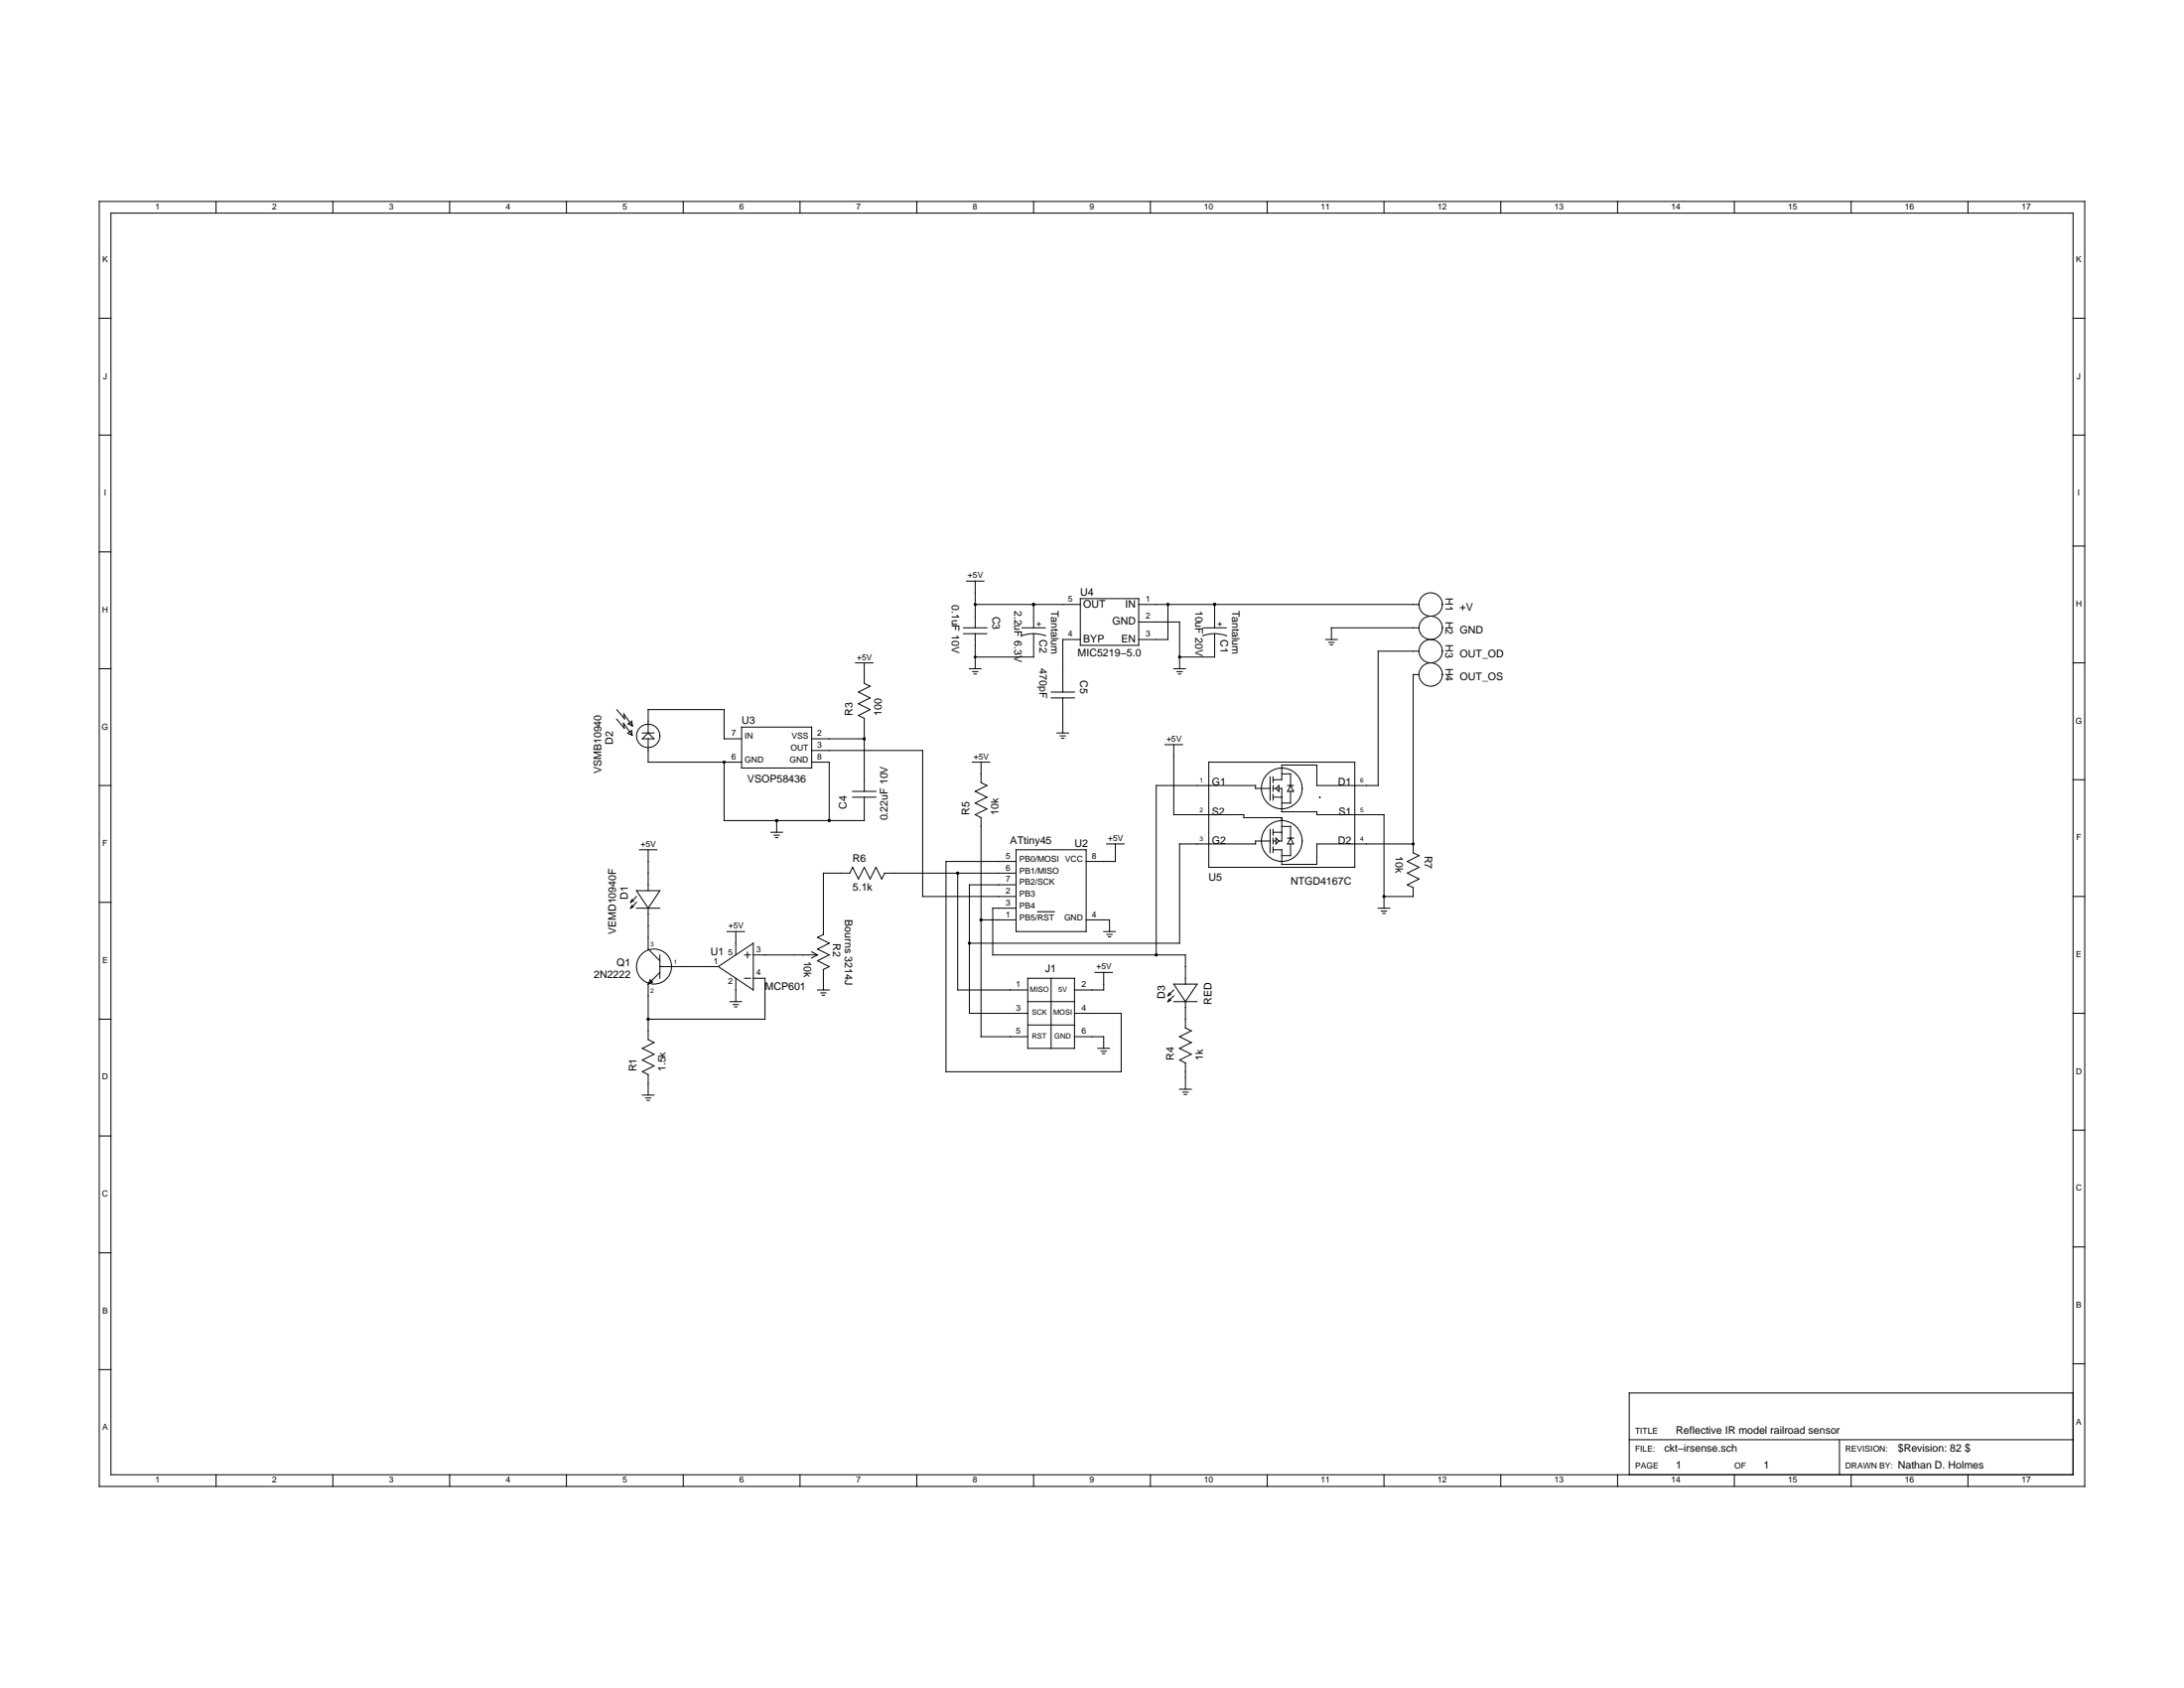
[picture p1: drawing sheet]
<svg xmlns="http://www.w3.org/2000/svg" width="279mm" height="216mm" viewBox="0 0 279 216" stroke-linecap="round" stroke-linejoin="round" font-family="sans-serif">
<g fill="none" stroke="#000" stroke-width=".13">
<path d="M12.7 25.8h254v164.3h-254zM14.2 27.3h251v161.3h-251zM27.6 25.8v1.5M42.6 25.8v1.5M57.5 25.8v1.5M72.5 25.8v1.5M87.4 25.8v1.5M102.3 25.8v1.5M117.3 25.8v1.5M132.2 25.8v1.5M147.2 25.8v1.5M162.1 25.8v1.5"/>
<path d="M177.1 25.8v1.5M192 25.8v1.5M206.9 25.8v1.5M221.9 25.8v1.5M236.8 25.8v1.5M251.8 25.8v1.5M12.7 55.6h1.5M12.7 40.7h1.5M265.2 55.6h1.5M265.2 40.7h1.5M12.7 70.6h1.5M123.6 74.3h2.3"/>
<path d="M124.8 74.3v6M124.8 77.3h13.4M132.2 77.3v3M138.2 76.6h7.5v5.9h-7.5zM145.7 77.3h35.8M145.7 79.6h5.2v5.9M149.4 77.3v4.5h-3.7M155.4 77.3v3M265.2 69.8h1.5M12.7 85.5h1.5M78.9 92l1 1.1-.1-.6 1.1 1.5M78.9 90.8l1 1.1-.1-.6 1.1 1.5"/>
<path d="M80.3 93.8l.5-.4 .1 .6zM80.3 92.6l.5-.4 .1 .6zM82.2 94.5l.7-.8 .8 .8zM82.2 93.7h1.5M82.9 93.7v-2.9h9.7v3.7h2.3M82.9 94.5v3h12M92.6 97.5v7.5h18v-3M94.9 93h8.9v5.2h-8.9zM103.8 96h14.2v18.7h12M103.8 94.5h6.8M103.8 97.5h2.3v7.5M109.4 84.8h2.3"/>
<path d="M110.6 84.8v2.6l.7 .4-1.5 .7 1.5 .8-1.5 .7 1.5 .8-1.5 .7 .8 .4M110.6 91.9v9.3M123.3 80.3h3M123.3 81h3M124 85.5h1.5M124.4 97.5h2.2M124.4 85.9h.7M124.6 86.2h.3M124.8 81v4.5M125.5 97.5v2.6l.8 .4-1.5 .7 1.5 .8-1.5 .7 1.5 .8-1.5 .7 .7 .4M130.7 81.3a4.5 4.5 0 0 1 3.1 0M130.7 80.3h3"/>
<path d="M132.2 81v3h-7.4M134.5 88.5h3M134.5 89.3h3M135.2 93.7h1.5M135.6 94.1h.7M135.8 94.4h.3M136 89.3v4.4M138.2 81.8h-2.2v6.7M149 95.2h2.3M150.2 85.5h1.5M150.2 95.2v9h8.9v.4h4.9v3h-.4M150.6 85.9h.6"/>
<path d="M150.8 86.2h.3M153.9 81.3a4.5 4.5 0 0 1 3 0M153.9 80.3h3M154.6 97.5h18.7v13.4h-18.7zM155.4 81v3h-4.5M162.5 99.4v2.9M162.9 99.4v.7M164 99h1.1v1.5M169.6 81.8h1.5M170 82.2h.7M170.2 82.5h.3M181.5 83.3h-5.2v17.2h-7.8v-2.6h-4.5v1.8h-1.1"/>
<path d="M181.5 80.3h-11.2v1.5M181.5 86.3h-.7v22.8M265.2 84.8h1.5M265.2 99.7h1.5M12.7 100.5h1.5M12.7 115.4h1.5M80.9 115.8l-.2 .4M80.9 115l-.2 .4M81.1 116l-.4 .2M81.1 115.2l-.4 .2M81.4 113.9h3l-1.5 2.3zM81.4 116.2h3"/>
<path d="M81.4 114.7l-.7 .7M81.4 115.4l-.7 .8M81.8 108.7h2.2M82.9 108.7v5.2M82.9 116.2v5.2l1.5 1.5M93 119.1h2.3M94.1 119.1v3M98.6 106.4h1.5M99 106.8h.7M99.2 107.1h.3M99.4 105v1.4M105.3 119.5l-.7 .4 1.5 .7-1.5 .8 1.5 .7-1.5 .8 1.5 .7-.8 .4v2.6"/>
<path d="M109.1 110.9l.7 1.5 .8-1.5 .7 1.5 .8-1.5 .7 1.5 .4-.7h16.8M109.1 102h3M109.1 101.2h3M109.1 110.9l-.4 .8h-3.4v7.8M122.5 111.7v14.9h9M125.5 117.7h4.5M125.5 104.6v28h6M130 113.2h-6v16.4h7.5M130 110.2h-9v26.9h22.4v-7.5h-5.9M130 108.7h9v10.4h-9zM130 116.2h-3v5.9h24.7v3.8M132.7 116.6h2.2"/>
<path d="M139 117.7h2.9v1.4M141.2 119.1h1.5M141.6 107.9h2.2M141.6 119.5h.7M141.8 119.8h.3M142.7 107.9v2.3h-3.7M162.5 100.8h-1.9v-.3h-12.7v21.6M162.5 107.6h-1.9v.3h-9.7v12.7h-26.9M162.5 106.1v3M162.9 106.4h1.1M162.9 102h1.1M162.9 100.8h.3"/>
<path d="M162.9 100.5v.7M162.9 101.6v.7M162.9 106.1v.7M162.9 107.2v.7M162.9 108.3v.8M162.9 107.6h.3M163.2 107.2l.4 .4-.4 .3zM163.6 100.8h.4v3h4.5v.4h8.6v12M163.6 100.5v.7l-.4-.4zM164 105.7h1.1v1.5M164.7 100.5h.8M164.7 107.2h.8"/>
<path d="M165.1 107.2l.4 .7h-.8zM165.1 100.5l.4 .7h-.8zM165.1 101.2v1.5h-1.1M165.1 107.9v1.5h-1.1M176.3 116.2h1.5M176.7 116.5h.7M176.9 116.8h.3M180.8 109.1l.7 .3-1.5 .8 1.5 .7-1.5 .8 1.5 .7-1.5 .8 .8 .3v1.2h-3.7M180.8 107.9h-12.3v2.7h-4.5v-1.9h-1.1M265.2 114.7h1.5M12.7 130.4h1.5M82.9 125.9v7.1l.8 .3-1.5 .8 1.5 .7-1.5 .8 1.5 .7-1.5 .8 .7 .4v2.6"/>
<path d="M83.2 125.3l.3 .3-.6 .3zM84.4 124.4l-1.5 1.5M84.4 122.1v3M84.4 123.6h7.5M91.9 123.6l4.5-3v6zM93.4 128.1h1.5M93.8 128.5h.7M94 128.8h.3M94.1 125.1v3M95.3 122.1h.7M95.3 125.1h.7M95.6 121.8v.7"/>
<path d="M96.4 125.1h1.5v5.3h-15M96.4 122.1h8.2M103.8 121.7l.8 .4M104.6 122.1l-.8 .4M104.6 126.6h1.5M105 127h.7M105.2 127.3h.3M131.5 128.1h6M131.5 131.1h6M131.5 125.1h6v9h-6zM134.5 125.1v9M137.5 132.6h3.7v1.5"/>
<path d="M140.1 124.4h2.2M140.4 134.1h1.5M140.9 134.5h.6M141 134.8h.3M141.2 124.4v2.2h-3.7M149.6 127.7l-.2 .4M149.6 127l-.2 .4M149.8 127.9l-.4 .2M149.8 127.2l-.4 .2M150.2 128.1h2.9M150.2 125.9h2.9l-1.4 2.2zM150.2 126.6l-.8 .8"/>
<path d="M150.2 127.4l-.8 .7M150.9 139.3h1.5M151.3 139.7h.7M151.5 140h.3M151.7 128.1v3.4l.7 .3-1.5 .8 1.5 .7-1.5 .8 1.5 .7-1.5 .8 .8 .4v3.3M265.2 129.6h1.5M12.7 145.3h1.5M82.2 140.1h1.5M82.6 140.4h.7M82.8 140.7h.3M265.2 144.5h1.5M265.2 159.5h1.5"/>
<path d="M12.7 160.2h1.5M12.7 175.2h1.5M265.2 178.2h-56.8v10.4M265.2 174.4h1.5M27.6 188.6v1.5M42.6 188.6v1.5M57.5 188.6v1.5M72.5 188.6v1.5M87.4 188.6v1.5M102.3 188.6v1.5M117.3 188.6v1.5M132.2 188.6v1.5"/>
<path d="M147.2 188.6v1.5M162.1 188.6v1.5M177.1 188.6v1.5M192 188.6v1.5M206.9 188.6v1.5M208.4 184.1h56.8M221.9 188.6v1.5M235.3 184.1v4.5M236.8 188.6v1.5M251.8 188.6v1.5"/>
<circle cx="183" cy="77.3" r="1.49"/>
<circle cx="82.9" cy="94.1" r="1.49"/>
<circle cx="183" cy="86.3" r="1.49"/>
<circle cx="183" cy="80.3" r="1.49"/>
<circle cx="183" cy="83.3" r="1.49"/>
<circle cx="164" cy="100.8" r="2.61"/>
<circle cx="164" cy="107.6" r="2.61"/>
<circle cx="168.8" cy="102" r=".04"/>
<circle cx="83.7" cy="123.6" r="2.24"/>
</g>
<g fill="#000">
<circle cx="124.8" cy="77.3" r=".19"/>
<circle cx="132.2" cy="77.3" r=".19"/>
<circle cx="149.4" cy="77.3" r=".19"/>
<circle cx="155.4" cy="77.3" r=".19"/>
<circle cx="92.6" cy="97.5" r=".19"/>
<circle cx="110.6" cy="94.5" r=".19"/>
<circle cx="124.8" cy="84" r=".19"/>
<circle cx="150.9" cy="84" r=".19"/>
<circle cx="99.4" cy="105" r=".19"/>
<circle cx="106.1" cy="105" r=".19"/>
<circle cx="122.5" cy="111.7" r=".19"/>
<circle cx="125.5" cy="117.7" r=".19"/>
<circle cx="177.1" cy="114.7" r=".19"/>
<circle cx="180.8" cy="107.9" r=".19"/>
<circle cx="82.9" cy="130.4" r=".19"/>
<circle cx="124" cy="120.6" r=".19"/>
<circle cx="147.9" cy="122.1" r=".19"/>
</g>
<g font-size="1.3">
<text x="121.8" y="77.3" transform="rotate(90 121.8 77.3)">0.1uF 10V</text>
<text x="138.2" y="76.2">U4</text>
<text x="138.6" y="77.7">OUT</text>
<text x="144" y="77.7">IN</text>
<text x="184.9" y="76.5" transform="rotate(90 184.9 76.5)">H1</text>
<text x="127" y="78.8" transform="rotate(90 127 78.8)">C3</text>
<text x="129.8" y="78.1" transform="rotate(90 129.8 78.1)">2.2uF 6.3V</text>
<text x="133" y="81.8" transform="rotate(90 133 81.8)">C2</text>
<text x="134.5" y="78.1" transform="rotate(90 134.5 78.1)">Tantalum</text>
<text x="137.9" y="83.9">MIC5219−5.0</text>
<text x="138.6" y="82.1">BYP</text>
<text x="142.3" y="79.9">GND</text>
<text x="143.4" y="82.1">EN</text>
<text x="152.9" y="78.1" transform="rotate(90 152.9 78.1)">10uF 20V</text>
<text x="156.1" y="81.8" transform="rotate(90 156.1 81.8)">C1</text>
<text x="157.6" y="78.1" transform="rotate(90 157.6 78.1)">Tantalum</text>
<text x="184.9" y="79.4" transform="rotate(90 184.9 79.4)">H2</text>
<text x="184.9" y="82.4" transform="rotate(90 184.9 82.4)">H3</text>
<text x="186.8" y="81">GND</text>
<text x="186.8" y="78.1">+V</text>
<text x="133" y="85.5" transform="rotate(90 133 85.5)">470pF</text>
<text x="138.2" y="87" transform="rotate(90 138.2 87)">C5</text>
<text x="184.9" y="85.4" transform="rotate(90 184.9 85.4)">H4</text>
<text x="186.8" y="84">OUT_OD</text>
<text x="186.8" y="87">OUT_OS</text>
<text x="78.4" y="95.2" transform="rotate(-90 78.4 95.2)">D2</text>
<text x="94.9" y="92.6">U3</text>
<text x="109.1" y="91.5" transform="rotate(-90 109.1 91.5)">R3</text>
<text x="112.8" y="91.5" transform="rotate(-90 112.8 91.5)">100</text>
<text x="76.9" y="99" transform="rotate(-90 76.9 99)">VSMB10940</text>
<text x="95.6" y="100.1">VSOP58436</text>
<text x="155.1" y="100.5">G1</text>
<text x="171.2" y="100.5">D1</text>
<text x="108.3" y="103.5" transform="rotate(-90 108.3 103.5)">C4</text>
<text x="113.6" y="105" transform="rotate(-90 113.6 105)">0.22uF 10V</text>
<text x="124" y="104.2" transform="rotate(-90 124 104.2)">R5</text>
<text x="127.7" y="104.2" transform="rotate(-90 127.7 104.2)">10k</text>
<text x="129.2" y="107.9">ATtiny45</text>
<text x="155.1" y="108">G2</text>
<text x="155.1" y="104.2">S2</text>
<text x="171.2" y="108">D2</text>
<text x="171.3" y="104.2">S1</text>
<text x="109.1" y="110.2">R6</text>
<text x="109.1" y="113.9">5.1k</text>
<text x="137.5" y="108.3">U2</text>
<text x="154.6" y="112.7">U5</text>
<text x="165.1" y="113.2">NTGD4167C</text>
<text x="178.5" y="109.4" transform="rotate(90 178.5 109.4)">10k</text>
<text x="182.3" y="109.4" transform="rotate(90 182.3 109.4)">R7</text>
<text x="78.8" y="119.5" transform="rotate(-90 78.8 119.5)">VEMD10940F</text>
<text x="80.3" y="115" transform="rotate(-90 80.3 115)">D1</text>
<text x="108.1" y="117.7" transform="rotate(90 108.1 117.7)">Bourns 3214J</text>
<text x="76" y="125.1">2N2222</text>
<text x="78.9" y="123.6">Q1</text>
<text x="90.9" y="122.1">U1</text>
<text x="102.9" y="122.9" transform="rotate(90 102.9 122.9)">10k</text>
<text x="106.6" y="120.6" transform="rotate(90 106.6 120.6)">R2</text>
<text x="133.7" y="124.4">J1</text>
<text x="97.9" y="126.6">MCP601</text>
<text x="149" y="127.7" transform="rotate(-90 149 127.7)">D3</text>
<text x="155" y="128.5" transform="rotate(-90 155 128.5)">RED</text>
<text x="81.4" y="137.1" transform="rotate(-90 81.4 137.1)">R1</text>
<text x="85.2" y="137.1" transform="rotate(-90 85.2 137.1)">1.5k</text>
<text x="150.2" y="135.6" transform="rotate(-90 150.2 135.6)">R4</text>
<text x="153.9" y="135.6" transform="rotate(-90 153.9 135.6)">1k</text>
<text x="212.9" y="185.6">ckt−irsense.sch</text>
<text x="214.4" y="183.4">Reflective IR model railroad sensor</text>
<text x="242.8" y="185.6">$Revision: 82 $</text>
<text x="214.4" y="187.9">1</text>
<text x="225.6" y="187.9">1</text>
<text x="242.8" y="187.9">Nathan D. Holmes</text>
</g>
<g font-size="1.1">
<text x="19.9" y="26.8">1</text>
<text x="34.8" y="26.8">2</text>
<text x="49.8" y="26.8">3</text>
<text x="64.7" y="26.8">4</text>
<text x="79.6" y="26.8">5</text>
<text x="94.6" y="26.8">6</text>
<text x="109.5" y="26.8">7</text>
<text x="124.5" y="26.8">8</text>
<text x="139.4" y="26.8">9</text>
<text x="154" y="26.8">10</text>
<text x="169" y="26.8">11</text>
<text x="183.9" y="26.8">12</text>
<text x="198.9" y="26.8">13</text>
<text x="213.8" y="26.8">14</text>
<text x="228.7" y="26.8">15</text>
<text x="243.7" y="26.8">16</text>
<text x="258.6" y="26.8">17</text>
<text x="13.1" y="33.5">K</text>
<text x="265.6" y="33.5">K</text>
<text x="13.2" y="48.5">J</text>
<text x="265.7" y="48.5">J</text>
<text x="13.3" y="63.4">I</text>
<text x="265.8" y="63.4">I</text>
<text x="123.8" y="74">+5V</text>
<text x="136.6" y="76.9">5</text>
<text x="146.6" y="76.9">1</text>
<text x="265.6" y="77.6">H</text>
<text x="13.1" y="78.3">H</text>
<text x="132.6" y="79.6" transform="rotate(90 132.6 79.6)">+</text>
<text x="136.6" y="81.4">4</text>
<text x="146.6" y="79.2">2</text>
<text x="146.6" y="81.4">3</text>
<text x="155.8" y="79.6" transform="rotate(90 155.8 79.6)">+</text>
<text x="109.6" y="84.4">+5V</text>
<text x="13" y="93.3">G</text>
<text x="93.6" y="94.2">7</text>
<text x="95.3" y="94.5">IN</text>
<text x="101.3" y="94.5">VSS</text>
<text x="104.6" y="95.7">3</text>
<text x="104.6" y="94.2">2</text>
<text x="149.2" y="94.9">+5V</text>
<text x="265.5" y="92.5">G</text>
<text x="93.6" y="97.1">6</text>
<text x="95.3" y="97.5">GND</text>
<text x="101" y="97.5">GND</text>
<text x="101.2" y="96">OUT</text>
<text x="104.6" y="97.1">8</text>
<text x="124.6" y="97.1">+5V</text>
<text x="141.8" y="107.6">+5V</text>
<text x="265.6" y="107.5">F</text>
<text x="13.1" y="108.2">F</text>
<text x="82" y="108.3">+5V</text>
<text x="128.7" y="109.8">5</text>
<text x="128.7" y="111.3">6</text>
<text x="128.7" y="112.8">7</text>
<text x="130.4" y="110.2">PB0/MOSI</text>
<text x="130.4" y="111.7">PB1/MISO</text>
<text x="130.4" y="113.2">PB2/SCK</text>
<text x="136.3" y="110.2">VCC</text>
<text x="139.7" y="109.8">8</text>
<text x="93.2" y="118.8">+5V</text>
<text x="128.7" y="115.8">3</text>
<text x="128.7" y="117.3">1</text>
<text x="128.7" y="114.3">2</text>
<text x="130.4" y="117.7">PB5/RST</text>
<text x="130.4" y="116.2">PB4</text>
<text x="130.4" y="114.7">PB3</text>
<text x="136.1" y="117.7">GND</text>
<text x="139.7" y="117.3">4</text>
<text x="13.1" y="123.2">E</text>
<text x="91.3" y="123.3">1</text>
<text x="93.2" y="122.1">5</text>
<text x="93.2" y="125.9">2</text>
<text x="96.7" y="121.8">3</text>
<text x="96.7" y="124.8">4</text>
<text x="140.3" y="124">+5V</text>
<text x="265.6" y="122.4">E</text>
<text x="130" y="126.2">1</text>
<text x="130" y="129.2">3</text>
<text x="138.4" y="126.2">2</text>
<text x="138.4" y="129.2">4</text>
<text x="130" y="132.2">5</text>
<text x="138.4" y="132.2">6</text>
<text x="265.6" y="137.4">D</text>
<text x="13.1" y="138.1">D</text>
<text x="13.1" y="153.1">C</text>
<text x="265.6" y="152.3">C</text>
<text x="13.1" y="168">B</text>
<text x="265.6" y="167.2">B</text>
<text x="13.1" y="182.9">A</text>
<text x="209.2" y="185.6">FILE:</text>
<text x="209.2" y="183.4">TITLE</text>
<text x="236.1" y="185.6">REVISION:</text>
<text x="265.6" y="182.2">A</text>
<text x="19.9" y="189.6">1</text>
<text x="34.8" y="189.6">2</text>
<text x="49.8" y="189.6">3</text>
<text x="64.7" y="189.6">4</text>
<text x="79.6" y="189.6">5</text>
<text x="94.6" y="189.6">6</text>
<text x="109.5" y="189.6">7</text>
<text x="124.5" y="189.6">8</text>
<text x="139.4" y="189.6">9</text>
<text x="154" y="189.6">10</text>
<text x="169" y="189.6">11</text>
<text x="183.9" y="189.6">12</text>
<text x="198.9" y="189.6">13</text>
<text x="209.2" y="187.9">PAGE</text>
<text x="213.8" y="189.6">14</text>
<text x="221.9" y="187.9">OF</text>
<text x="228.7" y="189.6">15</text>
<text x="236.1" y="187.9">DRAWN BY:</text>
<text x="243.7" y="189.6">16</text>
<text x="258.6" y="189.6">17</text>
</g>
<g font-size=".9">
<text x="131.8" y="126.9">MISO</text>
<text x="132" y="129.9">SCK</text>
<text x="134.8" y="129.9">MOSI</text>
<text x="135.4" y="126.9">5V</text>
<text x="132" y="132.8">RST</text>
<text x="134.9" y="132.8">GND</text>
</g>
<g font-size=".8">
<text x="153.5" y="100.1">1</text>
<text x="174" y="100.1">6</text>
<text x="153.5" y="107.6">3</text>
<text x="153.5" y="103.9">2</text>
<text x="174" y="103.9">5</text>
<text x="174" y="107.6">4</text>
<text x="83.2" y="121">3</text>
<text x="86.2" y="123.3">1</text>
<text x="83.2" y="127">2</text>
</g>
</svg>
